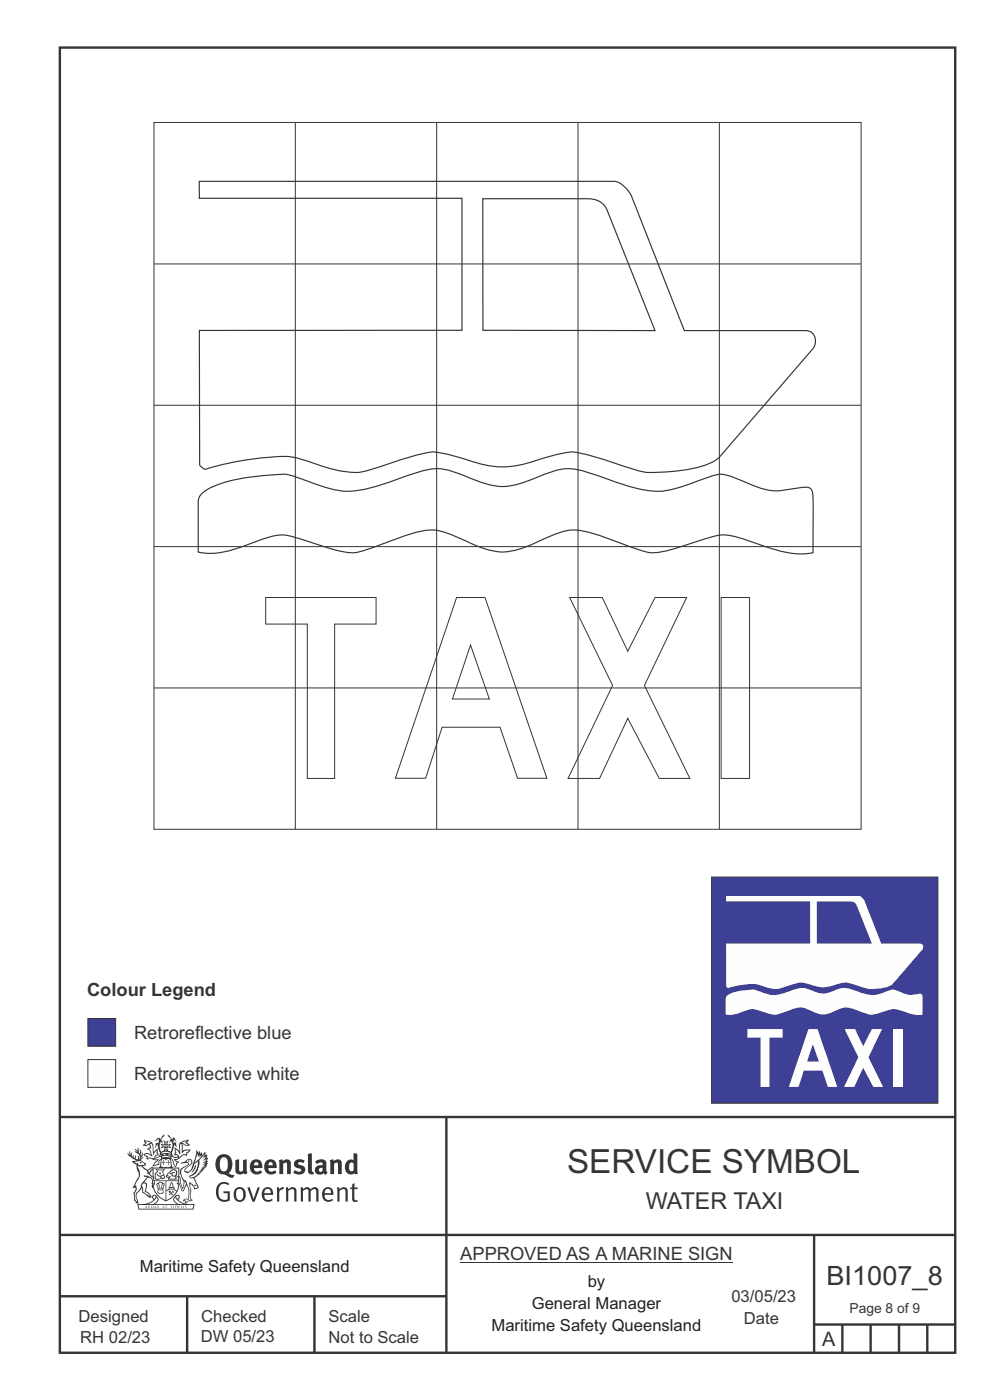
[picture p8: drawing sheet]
<svg xmlns="http://www.w3.org/2000/svg" width="210mm" height="297mm" viewBox="0 0 210 297" stroke-linecap="round" stroke-linejoin="round" font-family="sans-serif">
<path d="M12.7 10.1h189.9v276.9h-189.9z" fill="none" stroke="#373435" stroke-width=".51"/>
<path d="M32.7 26h150v149.9h-150zM62.6 26v149.9M92.6 26v149.9M122.6 26v149.9M152.6 26v149.9M32.7 56h149.9M32.7 86h149.9M32.7 116h149.9M32.7 145.9h149.9" fill="none" stroke="#373435" stroke-width=".21"/>
<path d="M42.3 38.5h88a5.4 5.4 0 0 1 3.6 3.1l11.3 28.5h25.6a2.3 2.3 0 0 1 2 1.4 2.3 2.3 0 0 1-.3 2.4l-19.8 22.9a13.6 13.6 0 0 1-7.8 3l-4.3 .4a15 15 0 0 1-8.1-1.2 63.3 63.3 0 0 0-11.1-3.2 58 58 0 0 0-10 2.6 18.8 18.8 0 0 1-11.8-.7l-4.9-1.4a8.1 8.1 0 0 0-5.5 0l-4.3 1.3a49.9 49.9 0 0 1-9.2 2.6 33.2 33.2 0 0 1-11.2-2.6 16.9 16.9 0 0 0-8.1-.6 63.9 63.9 0 0 0-12.9 2.6l-1.2-.9v-28.6h55.7v-28h-55.7zM102.4 42.2h22.3a4.1 4.1 0 0 1 4.1 2.5l10.1 25.4h-36.5zM42.9 104.6a20.2 20.2 0 0 1 9.6-3.3l5.9-.6a8.7 8.7 0 0 1 5.3 .8 34.8 34.8 0 0 0 9.9 2.7 36.8 36.8 0 0 0 11.7-2.9l2.7-.9a11.8 11.8 0 0 1 10.2 .4l1.2 .5a15.2 15.2 0 0 0 9.7 1.6l1.2-.3a71.1 71.1 0 0 1 9.1-3.1 15.9 15.9 0 0 1 7.2 1.3 52.2 52.2 0 0 0 11.6 3.4 18.8 18.8 0 0 0 8.9-1.8l3.5-1.3a5.8 5.8 0 0 1 5.2 .2 27.6 27.6 0 0 0 8.7 2.8l4.2-.5a5.1 5.1 0 0 1 3.1 0 3.3 3.3 0 0 1 .7 2.7v10.9a18.3 18.3 0 0 1-10.3-1.3l-4.2-1.4a10.7 10.7 0 0 0-8.3-.2 66.9 66.9 0 0 1-10.5 2.9 9.4 9.4 0 0 1-4.5-.9 93.9 93.9 0 0 0-11-3.7 10.3 10.3 0 0 0-6.9 1.1 35.3 35.3 0 0 1-8.9 3.3 14.8 14.8 0 0 1-8.2-1.8l-3.3-1.5a10.9 10.9 0 0 0-9.4-.4l-8.4 3a9.2 9.2 0 0 1-7 .5l-8.1-2.5a9.1 9.1 0 0 0-7.1-.1l-4 1.4a20.6 20.6 0 0 1-8.9 1.8l-1.5-.3v-10.7l.2-.7z" fill="none" stroke="#373435" stroke-width=".25"/>
<path d="M18.6 224.8h5.9v5.9h-5.9z" fill-rule="evenodd" fill="#fefefe" stroke="#373435" stroke-width=".21"/>
<g fill="#3e4095" stroke="#373435" stroke-width=".21">
<path d="M18.6 216.1h5.9v5.9h-5.9z" fill-rule="evenodd"/>
<path d="M150.9 186.1h48v47.9h-48z" fill-rule="evenodd"/>
</g>
<path d="M173.3 191.2v9h11.7l-3.3-8.2a1.28 1.28 0 0 0-1.3-.8zM154 190.1v1.1h17.8v9h-17.8v9.1l.4 .3a14.1 14.1 0 0 1 6.6-.7 6.7 6.7 0 0 0 6 .3l.7-.3a4.8 4.8 0 0 1 4.3 0 7 7 0 0 0 5.8-.2 6.1 6.1 0 0 1 4.4 .5 8.2 8.2 0 0 0 7.2-.5l6.3-7.3a.75 .75 0 0 0-.5-1.2h-8.3l-3.5-9.1a1.78 1.78 0 0 0-1.2-1zM154.3 211.1l-.4 .7v3.4a9.6 9.6 0 0 0 4.8-1 7.8 7.8 0 0 1 4.2 .8 4.5 4.5 0 0 0 4-.5l.8-.3a4.3 4.3 0 0 1 4.4 .3 4.6 4.6 0 0 0 5 0l.6-.3a4 4 0 0 1 3.9 0l1.4 .6a4.2 4.2 0 0 0 4 0l.8-.3a4.3 4.3 0 0 1 4 .1l.8 .3a5.9 5.9 0 0 0 3.1 .4l-.1-4.2-.1-.2-.6-.1a5.2 5.2 0 0 1-4.4-.6 2.46 2.46 0 0 0-2.6 .2 6.4 6.4 0 0 1-6-.1l-.8-.3a4.5 4.5 0 0 0-4.5 .3 4.7 4.7 0 0 1-4.6-.3 4.1 4.1 0 0 0-3.9 0l-.8 .3a6.5 6.5 0 0 1-6 .1 7.9 7.9 0 0 0-5.2 0z" fill-rule="evenodd" fill="#fefefe"/>
<path d="M12.7 237h189.8M94.7 236.9v50.1M12.7 262h190M12.7 275h82M39.7 275v12M66.7 275v12M172.7 262v25M172.7 281h30M178.7 281v6M184.7 281v6M190.7 281v6M196.7 281v6" fill="none" stroke="#373435" stroke-width=".51"/>
<g fill="#373435">
<path d="M47 245.7a2.55 2.55 0 0 0 0 2.7l.3 .1a.81 .81 0 0 0 1-.9v-.6a1.04 1.04 0 0 0-1.1-1.5zM46.3 245.3a1.82 1.82 0 0 1 2.1-.2 1.82 1.82 0 0 1 .9 1.9 2.29 2.29 0 0 1-.8 1.9l.7 .3h.5l-.2 .6a2.87 2.87 0 0 1-2-.7 2.12 2.12 0 0 1-1.7-3.1z" fill-rule="evenodd"/>
<path d="M49.9 246.1l.8-.2v2a.46 .46 0 0 0 .3 .6 .46 .46 0 0 0 .6-.2v-2.2l.7-.2v2.4l.2 .5-.5 .4-.3-.3a1.02 1.02 0 0 1-1.2 .2 1.02 1.02 0 0 1-.6-1.1z" fill-rule="evenodd"/>
<path d="M54 246.7l-.1 .5h.9a.49 .49 0 0 0-.2-.6 .49 .49 0 0 0-.6 .1zM53.4 246.4a1.34 1.34 0 0 1 1.6-.3 1.34 1.34 0 0 1 .6 1.5v.2h-1.7a.77 .77 0 0 0 .5 .8 .77 .77 0 0 0 .9-.3l.3 .4a1.59 1.59 0 0 1-2 .2 1.59 1.59 0 0 1-.5-2z" fill-rule="evenodd"/>
<path d="M57 246.7l-.1 .5h1a.49 .49 0 0 0-.2-.6 .49 .49 0 0 0-.7 .1zM56.4 246.4a1.34 1.34 0 0 1 1.6-.3 1.34 1.34 0 0 1 .7 1.5v.2h-1.8a.77 .77 0 0 0 .5 .8 .77 .77 0 0 0 .9-.3l.4 .4a1.59 1.59 0 0 1-2.1 .2 1.59 1.59 0 0 1-.5-2z" fill-rule="evenodd"/>
<path d="M59.2 246.1l.7-.2 .1 .4a.95 .95 0 0 1 1-.3 .95 .95 0 0 1 .7 .8v2.3h-.8v-2.3a.46 .46 0 0 0-.8 .1v2.2h-.8z" fill-rule="evenodd"/>
<path d="M62.6 246.3a1.75 1.75 0 0 1 2-.1l-.2 .5-.6-.2a.43 .43 0 0 0-.6 .3l.4 .3a1.04 1.04 0 0 1 1.2 1.2 1.04 1.04 0 0 1-1.4 .9l-1.2-.4 .3-.6 1 .4 .4-.4a.88 .88 0 0 0-1-.5l-.4-.2-.1-.4z" fill-rule="evenodd"/>
<path d="M65.3 244.8l.8-.2 .1 3.8 .3 .2 .1 .5a.88 .88 0 0 1-1-.1 .88 .88 0 0 1-.3-1z" fill-rule="evenodd"/>
<path d="M67.8 247.8a.43 .43 0 0 0-.1 .7 .43 .43 0 0 0 .7-.1v-.7zM66.8 246.4a1.7 1.7 0 0 1 2.4 .1v1.8l.3 .4-.4 .5-.5-.3a1.03 1.03 0 0 1-1.7-.2 1.03 1.03 0 0 1 .8-1.5h.7v-.4a.8 .8 0 0 0-1.2 .1z" fill-rule="evenodd"/>
<path d="M70 246.1l.7-.2 .1 .4a.95 .95 0 0 1 1-.3 .95 .95 0 0 1 .7 .8v2.3h-.8v-2.3a.46 .46 0 0 0-.8 .1v2.2h-.8z" fill-rule="evenodd"/>
<path d="M74.3 246.7a1.48 1.48 0 0 0 0 1.7h.5l.2-.1v-1.5l-.3-.2zM75 244.6l.8 .2 .1 4.3h-.7l-.1-.2a1.26 1.26 0 0 1-1.4 0 1.26 1.26 0 0 1-.5-1.3 1.29 1.29 0 0 1 .4-1.3 1.29 1.29 0 0 1 1.4-.2z" fill-rule="evenodd"/>
<path d="M46.4 251.1a1.72 1.72 0 0 1 2.3 0l-.3 .3a1.24 1.24 0 0 0-1.4-.1 1.24 1.24 0 0 0-.6 1.3 1.49 1.49 0 0 0 1.2 2l.7-.2v-1.3h-.8l-.1-.4h1.3v2a1.93 1.93 0 0 1-2.2-.1 1.93 1.93 0 0 1-.7-2.2l.2-.7z" fill-rule="evenodd"/>
<path d="M50.4 252.4a1.65 1.65 0 0 0 .2 2.2 .99 .99 0 0 0 1-1.5 .78 .78 0 0 0-.4-.8 .78 .78 0 0 0-.8 .1zM50 252.1a1.33 1.33 0 0 1 1.6-.1 1.33 1.33 0 0 1 .5 1.5 1.31 1.31 0 0 1-1.3 1.5 1.31 1.31 0 0 1-1.2-1.6v-.5z" fill-rule="evenodd"/>
<path d="M52.5 251.9l.4-.1 .9 2.6 .8-2.5h.5l-1.1 3h-.5z" fill-rule="evenodd"/>
<path d="M56.3 252.4l-.2 .7h1.3a.7 .7 0 0 0-.3-.8 .7 .7 0 0 0-.8 .1zM55.9 252.2a1.22 1.22 0 0 1 1.5-.2 1.22 1.22 0 0 1 .5 1.5h-1.8a.93 .93 0 0 0 .5 1 .93 .93 0 0 0 1.1-.2l.2 .3a1.43 1.43 0 0 1-1.8 .1 1.43 1.43 0 0 1-.6-1.7z" fill-rule="evenodd"/>
<path d="M58.7 252l.4-.2 .1 .5 .4-.3 .6-.2-.2 .6a.66 .66 0 0 0-.8 .6v1.9h-.4z" fill-rule="evenodd"/>
<path d="M60.6 252l.4-.2 .1 .5a.94 .94 0 0 1 1-.4 .94 .94 0 0 1 .8 .7v2.3h-.5l-.1-2.5a.81 .81 0 0 0-1.2 .3v2.2h-.4z" fill-rule="evenodd"/>
<path d="M63.7 251.9l.5-.1 .1 .5 .4-.3a.78 .78 0 0 1 1.1 .3 .9 .9 0 0 1 1-.5 .9 .9 0 0 1 .8 .8v2.3h-.5l-.1-2.5a.67 .67 0 0 0-1.1 .3v2.2h-.5v-2.4l-.4-.2-.7 .4v2.2h-.5z" fill-rule="evenodd"/>
<path d="M69 252.4l-.1 .7h1.3a.7 .7 0 0 0-.3-.8 .7 .7 0 0 0-.9 .1zM68.7 252.2a1.22 1.22 0 0 1 1.5-.2 1.22 1.22 0 0 1 .5 1.5h-1.8a.93 .93 0 0 0 .4 1 .93 .93 0 0 0 1.2-.2l.1 .3a1.44 1.44 0 0 1-1.7 .1 1.44 1.44 0 0 1-.6-1.7z" fill-rule="evenodd"/>
<path d="M71.4 252l.5-.2 .1 .5a.94 .94 0 0 1 1-.4 .94 .94 0 0 1 .8 .7v2.3h-.5l-.1-2.5a.81 .81 0 0 0-1.2 .3v2.2h-.4z" fill-rule="evenodd"/>
<path d="M74.7 251.2l.5-.2v.9h.7l-.1 .4h-.6v2.2l.1 .1h.5l.1 .3a.75 .75 0 0 1-1.2-.6v-2h-.4v-.4h.4z" fill-rule="evenodd"/>
<path d="M30.8 242.1l1.1 .3-.9 .5h-.4l.6-.5zM31.8 242.7l.2-.1a2.44 2.44 0 0 1 .4 2l.1 .4 .7-1-.1 .6 .3 .3a.57 .57 0 0 0-.6 .8l-1-.2-.5 .2 .2-.5-.8-.2 .7-.2 .9 .5 .1-.1-.6-1.3-.2-.1 .5-.1zM30.7 241.7l-.1 .4 .2 .4-.6 .4a1.04 1.04 0 0 0 1.4-.1l.2 .7h-.3l-.2 .4a.94 .94 0 0 1 .8 1.1l-.2-.1a1.16 1.16 0 0 0-1.5-.1l.3 .4 .4 .2 .1 .5 .2 .1 .1-.1a.94 .94 0 0 1 1.1 .2h.8l-1.2 1.2a1.13 1.13 0 0 0 1.2-.2l.4-.1-.1-.4 .5-.7a.83 .83 0 0 0-.6 1.1l-.3-.1-.7 .3 1.1-1.4-.5 .2-.5-.1 1.3-.5-.1-.2-.9 .4v-.3l.2-.2 .3 .1 .1-.3-.2-.4v-.6l-.1-.3-.7 .9v-.7a1.42 1.42 0 0 0-1.6-1.8z" fill-rule="evenodd"/>
<path d="M38.5 242.5l.5-.3 .7-.1-.6 .3 .8 .5h-.3zM38.3 242.7h.2l.1 2a1.69 1.69 0 0 1 1.6-.7l-.8 .5 .1 .5a1.1 1.1 0 0 0-1.5 .6l-.1-.5-.2-.2h-.5l.3-.4-.3-.7a1.42 1.42 0 0 1 .8 1.1l.2-.1zM37.1 243.4l.1 1-.2 .3 .1 .5 .5-.1 .1 .2a.96 .96 0 0 1-1.1-.1l-.1 .1a1.06 1.06 0 0 0 1.3 .2v.1a.72 .72 0 0 1-1 .2l.3 .5 .6 .3-.4 .1-.1 .7-.2-.4-.4-1.1-.4-.4 .4 .9a1.54 1.54 0 0 0 .7 1.2l.2-.3a.58 .58 0 0 1 .4-.7l.2-.2h-.3l-.5-.3 .9-.5a.93 .93 0 0 1 1.2-.5v.2l.2-.1 .1-.5a.99 .99 0 0 0 .7-.9l-1.3 .1-.3 .3-.1-1.5 .9 .4 .9-.3h-.4l-.5-.4 .4-.7-.6 .2a1.46 1.46 0 0 0-1.4 2.1v.4l-.2-.4z" fill-rule="evenodd"/>
<path d="M35.6 246.1l.2 .1-.1 .4h.4l-.4 .1v.5l-.1-.6h-.3l.3-.1z" fill-rule="evenodd"/>
<path d="M34.6 246.1l.2 .1v.3l.3 .1h-.3l-.1 .6v-.5l-.4-.1h.4z" fill-rule="evenodd"/>
<path d="M34.3 246a.57 .57 0 0 1 .9 .2 .57 .57 0 0 1 .9-.2l.2 1.4-.2 .1a.57 .57 0 0 1-.9-.1 .69 .69 0 0 1-1.1 0zM34.2 245.3l-.3 2.1-.2 .4h3l-.2-.4-.3-2.1h-.2v.3l-.8-.1-.8 .1v-.3z" fill-rule="evenodd"/>
<path d="M34.2 249.6a.3 .3 0 0 0 .6 0 .3 .3 0 0 0-.6 0zM33.3 248.2l.3 .3-.3 .3a.79 .79 0 0 0 0 1.3l.8-.2-.1-.3a.55 .55 0 0 1-.7-.6h.1l.2 .3 .3 .1 .8-.2-.4-.7 .4-.3-.7 .1zM33 247.9l1.1 .2 .9-.2-.4 .7 .4 1.1a.56 .56 0 0 1-.8 .3l-.2 .1a.73 .73 0 0 1-.9 .1 .73 .73 0 0 1-.3-.9v-.4l.6-.4z" fill-rule="evenodd"/>
<path d="M35.6 249.1l.7-.5a.58 .58 0 0 1 1-.1 .58 .58 0 0 1-.4 .9l-.3-.3a.43 .43 0 0 1 .6-.3v-.1a.57 .57 0 0 0-.8 .2l-.2-.1-.3 .2 .4 .1a.55 .55 0 0 0 .9 .4v.6h-1.3l.3-.4-.1-.2-.6 .1 .2-.2-.2-.1zM35.4 249l-.1 .2a.39 .39 0 0 0 .2 .7l.3-.1-.2 .5h1.9l-.1-.8a.86 .86 0 0 0-.1-1.4 .86 .86 0 0 0-1.3 .4z" fill-rule="evenodd"/>
<path d="M36 252h.8v.2h-.8zM36.4 251l.2 .8h-.4zM36.4 250.7l-.3 .5-.1 .6h-.2v.4l-.7 .4 .2 .2a1.48 1.48 0 0 1 2.1 .1l.2-.1-.6-.5v-.5h-.2l-.1-.6z" fill-rule="evenodd"/>
<path d="M35.8 252.6l.4 .1 .1 .3 .3-.2-.2-.2a.38 .38 0 0 1 .5 .5l-.2-.2-.3 .3 .3 .2-.3 .2-.1-.3-.4 .3-.1-.2 .4-.3-.1-.1-.2 .1z" fill-rule="evenodd"/>
<path d="M34.5 251.2h.2v.2l-.2 .6h-.2zM33.6 252.5h.9v.2a.55 .55 0 0 1-.8 .4v-.2h-.2zM33.4 251.2h.2l.2 .8h-.2zM33.6 252.2h.8l.1 .1-.8 .1zM33.8 250.9h.5l-.2 1.1h-.1zM33.3 251l-.1 .3 .3 1.2a.48 .48 0 0 0-.1 .5 .48 .48 0 0 0 .5 .3l.5-.1a.49 .49 0 0 0 .2-.7l.3-1.2-.1-.3a1.42 1.42 0 0 0-1.5 0z" fill-rule="evenodd"/>
<path d="M33.7 248.8h.4l.1 .3h-.3z" fill-rule="evenodd"/>
<path d="M41.3 247.3l.3-.2-.2 .9-.6 .7h-.2l.5-.7z" fill-rule="evenodd"/>
<path d="M39.7 246.2l.3-.2 .5 .2a.88 .88 0 0 1-.6 1.1 1.22 1.22 0 0 0-.8 1.3l.5 .2a.72 .72 0 0 0 .9-.4l.5-.8 .2-.6 .8-.6v.3a2.85 2.85 0 0 1-2 2.8l.1 .1a2.13 2.13 0 0 0 1.9-1.5v-.2a2.01 2.01 0 0 0 .3-1.8l1.1-1.3-.4 1 .7-.5-.7 1 .8-.4-.8 .8 .7-.1-.9 .5 .8-.1-.8 .4h.7l-.8 .3 .3 .2h-.4l.2 .4-.4-.1 .2 .3h-.4l.1 .3h-.1a2.16 2.16 0 0 1-2 1l.1 .2h.4a.76 .76 0 0 1 .7 .7l.5 1.2-.6 .2a1.45 1.45 0 0 0-1.1-1.3l.2 1.8-.1 1.9 .4 .2a1.07 1.07 0 0 0-1.2 .4v-.3l-.5-.2a.87 .87 0 0 1 1.1-.1v-.7a4.4 4.4 0 0 0-.6-3.1l-.1-.3h-.2a2.16 2.16 0 0 1-.7-2.2l.3-.3 1.2-.8a.55 .55 0 0 0-.4-.7zM37.8 249.6a.76 .76 0 0 1 .3 1.1l.6 1.6 .4-1.7 .2 .1a.61 .61 0 0 1-.1 .9l-.3 .9h-.2l-.7-1.6-.3 .1a1.18 1.18 0 0 0 .1-1.4zM41.8 244.7l.2 .8 .3-.6v.6l.4-.5a1.9 1.9 0 0 1-1.2 1.4l-.3 .3zM38.2 246.8l1.4-.1 .2 .1v.3l-.5 .3a1.26 1.26 0 0 0-.9 1.9l.2 .7a1.84 1.84 0 0 1 .1 2l-.4-1.3a.96 .96 0 0 0-.4-1.3l-.4 .3a.78 .78 0 0 1 0 1.2l.1 .3h.4l.4 1.1a.38 .38 0 0 0 .2 .4 .38 .38 0 0 0 .4-.1l.6-1.2a2.94 2.94 0 0 1 .4 2.5l-.1 .5-.8-.1-.3 .4v.2l.4-.1 .1 .4 .2 .1a1.02 1.02 0 0 1 1.3-.5v-.4l-.3-.1 .1-1.7-.3-1.4 .1 .1a1.14 1.14 0 0 1 .8 .9 .63 .63 0 0 0 .8-.2 .63 .63 0 0 0-.2-.8l-.6-1.3 .9-.6 .2-.3 .3-.1-.1-.2h.4l-.1-.3h.3l-.1-.3 .5-.1-.2-.2 .6-.4v-.2l-.2 .1 .4-.6-.3 .1 .3-.6-.4 .1 .4-.5v-.3l-.3 .2 .2-.6-.1-.3-.4 .3v-.8l-.6 .8-.2-.7-.2 .5-.3-.8-.1 .6-.5-.8-.1 1.4-.6 1.9a1.81 1.81 0 0 1-1 1.4l-.6-.2a1.75 1.75 0 0 1 1.1-1.2 .75 .75 0 0 0 .1-1.3 .75 .75 0 0 0-1.2 .5z" fill-rule="evenodd"/>
<path d="M41.2 251.4l.3-.1 .2 .3h-.4z" fill-rule="evenodd"/>
<path d="M29.4 255.6h11.6l-.1 .8h-11.4zM31.3 255.4l.5-.1a2.48 2.48 0 0 0 1.4-1.3l.3 .6-.5 .5-.5 .3zM32.5 253.8l.3-.2 .2 .2-.3 .6zM37.2 254a2.65 2.65 0 0 0 1.8 1.4h-1.1l-.5-.3-.5-.5zM37.4 253.8l.2-.2 .3 .2-.3 .6zM29.2 255.4l.1 1.2h11.8l.2-1.1-.2-.1a4.1 4.1 0 0 1-3.3-.9l.3-.4-.1-.5a1.06 1.06 0 0 0-1.3 .9l.2 .4 .6 .5h-4.7l.3-.1a.84 .84 0 0 0 .6-.7 .84 .84 0 0 0-.5-.9l-.3-.2-.5 .1-.1 .5 .3 .4a4.2 4.2 0 0 1-3.4 .9z" fill-rule="evenodd"/>
<path d="M31 255.9l.1 .2h-.2zM31 255.8l-.3 .5 .4-.1 .2 .1z" fill-rule="evenodd"/>
<path d="M31.3 255.8h.3v.4a.25 .25 0 0 0 .2-.1 .25 .25 0 0 0-.1-.3h.1a.29 .29 0 0 1 0 .4 .29 .29 0 0 1-.4 0 .29 .29 0 0 1 0-.4z" fill-rule="evenodd"/>
<path d="M32.2 255.8a.22 .22 0 0 1 .3 .2 .22 .22 0 0 1-.3 .2zM32 255.8l.1 .5a.33 .33 0 0 0 .4-.1 .33 .33 0 0 0 0-.4 .33 .33 0 0 0-.5 0z" fill-rule="evenodd"/>
<path d="M32.9 255.9l.1 .2h-.2zM32.9 255.8l-.2 .5 .3-.1 .2 .1z" fill-rule="evenodd"/>
<path d="M33.3 255.8h.2l.1 .2 .2-.2-.2 .2 .2 .3-.3-.2-.1 .2h-.1l.2-.3z" fill-rule="evenodd"/>
<path d="M34.7 255.9l.1 .2h-.2zM34.7 255.8l-.3 .5 .4-.1 .2 .1z" fill-rule="evenodd"/>
<path d="M35 255.8h.5h-.2v.5h-.2l.1-.5z" fill-rule="evenodd"/>
<path d="M36.2 255.8h.3h-.1v.2h.1h-.1v.3h-.2z" fill-rule="evenodd"/>
<path d="M36.7 255.8h.2v.5h-.2z" fill-rule="evenodd"/>
<path d="M37.3 255.8a.22 .22 0 0 1 .3 .2 .22 .22 0 0 1-.3 .2zM37.1 255.8v.5a.33 .33 0 0 0 .5-.1 .33 .33 0 0 0 0-.4 .33 .33 0 0 0-.5 0z" fill-rule="evenodd"/>
<path d="M37.8 255.8h.4h-.2v.2h.1h-.1v.2l.2 .1h-.4z" fill-rule="evenodd"/>
<path d="M38.4 255.8h.2l-.1 .4 .2 .1h-.3z" fill-rule="evenodd"/>
<path d="M38.9 255.8h.2v.5h-.2z" fill-rule="evenodd"/>
<path d="M39.3 255.8h.2l-.1 .1 .2 .2-.2 .2h-.1v-.2l.2 .1z" fill-rule="evenodd"/>
<path d="M34.2 244.6a1.51 1.51 0 0 1 2 .2 2.67 2.67 0 0 0-2.1 0zM35.7 244.8l.4 .2 .1 .2-.4-.1zM34.6 244.9l.5-.1 .1 .2h-.4zM34 245.1l.3 .1-.3 .1zM34.9 244.1l.3-.2 .3 .2zM34.9 242.9h.2v.4h-.2zM35 242.3l.2 .2 .2-.2-.1 .4h-.2zM35.1 243.5h.2l.1 .4-.2-.2-.2 .2zM35.3 242.9h.2v.4h-.2zM34.4 242.9l.3 .1 .1 .2-.4 .1 .2-.2zM35.7 243l.3-.1-.2 .2 .2 .2-.4-.1zM32.7 242.1l1-.5-.1 1-.2-.1-.3 .1-.3 1.1 .5-1 .3 .9a1.84 1.84 0 0 1 .2 1.7l.4 .1a2.48 2.48 0 0 1 2.2 .1l.2-.3-.2-.7 .7-1.7 .4 .6-.2-1-.2-.1-.2 .3v-.9l.6 .4-.6-.7h-.3l-.1 .4-.5-.8-.5-.3 .2 .4 .6 .6-.5 .7 .4-.3a2.06 2.06 0 0 1 0 2.2l-.5-.2-.2-.6 .1-.1 .8 .2-.4-.5 .4-.5-.7 .2-.2-.2 .2-.7-.5 .4-.5-.4 .2 .7-.2 .2-.7-.2 .4 .5-.4 .5 .8-.2 .1 .1-.2 .6-.5 .2a2.02 2.02 0 0 1 0-2.2l.3 .5-.1-.6-.3-.1 .8-1.2-.4 .3-.5 .7-.2-.3a.8 .8 0 0 0-.8 .5z" fill-rule="evenodd"/>
<path d="M29.2 247.3l.3 .2a.61 .61 0 0 1 .8 .3l.3 .2a.8 .8 0 0 1 .6 1l.4 .1 .5 .6a1 1 0 0 1 .5 1l-.1 .7v-.5h-.1a.96 .96 0 0 0-.8-1.3l-.2-.2h-.7l-.1-.1-.1 .1 .1 .3h.6l-1.2 1.4-.2 .9-.4 .6a1.33 1.33 0 0 0-.5 1.8l.2 .5a1.26 1.26 0 0 1-.5-1.4l-.1-.4a1.56 1.56 0 0 0 .4-1.7l-.3 .2 .2-.5a3.2 3.2 0 0 0 .7-3zM30.4 251.1h.4a2.06 2.06 0 0 1-.1 1.6l.7 .5 .4 .5-.6-.2-.8-.6-.1-.9a.51 .51 0 0 1 .1-.9zM28.6 246.5a1.52 1.52 0 0 1 2.1 .6l-1.1 .1-.2-.1-.1-.4-.5 .1zM27.5 244.2v.8l-.3-.4-.1 .1a3.1 3.1 0 0 0 1.9 1.5l-1 .1 .5 .6 .5 .1 .1 1.1a1.84 1.84 0 0 1-.3 2.5l-.4 .9-.3 .4 .2 .1 .4-.1 .1 .4-.2 .5-.3 .2 .1 1.8 .2-.1 .3 .6h.1l.4-.1-.1-.5a1.3 1.3 0 0 1-.1-1.6l.9-1.1 .1 1.1 .6 .2 .5 .6 .1-.2 .2 .4 .5-.1a1.85 1.85 0 0 0-1.2-1.3l.1-.3a1.39 1.39 0 0 0 0-1.5h-.5l.5-.6a.66 .66 0 0 1 .9-.4 .66 .66 0 0 1 .3 .9l-.1 .4h.2v.1l-.1 .3 .2 .5 .1-.3a2.24 2.24 0 0 0 .1-2.2 .73 .73 0 0 1-.7-.7 .73 .73 0 0 1 .6-.7v-.2a.94 .94 0 0 0-.9 .8 .48 .48 0 0 1-.1-.5 .48 .48 0 0 1 .5-.3l.5-.3a.51 .51 0 0 0-.8 .2l-.5 .3-1-.8 .6-.1 .2-.5-1.2-.7 .5-.4v-.4l-.5 .5 .1-.2a.69 .69 0 0 0 .2-1.1v.5l-.2 .2v-1.1l-.3-.2 .1 .6-.1 .2-.4-1.2v.6l-.6-.3 .5 .6-.6-.2 .3 .3a1 1 0 0 1 .7 1.5l-.2-.8v.8l-.5-.2v-.7l-.2 .6-.2-.1-.1-.6-.2 .4-.2-.2 .1-.7-.2 .5z" fill-rule="evenodd"/>
<path d="M29.6 246.7l.2-.2 .3 .3z" fill-rule="evenodd"/>
<path d="M32.4 247.7h5.6v2l-.2-.1v-1.7h-5.2v2.5h5.2v-.8l.1 .2-.1 1.1v-.3h-2.5v4a4.1 4.1 0 0 0 2.6-3.6l.1-.1a4 4 0 0 1-2.8 3.9 4.2 4.2 0 0 1-2.8-4.7l.1 1.3 .1-.1a3.8 3.8 0 0 0 2.5 3.3v-4h-2.5l-.2-.9z" fill-rule="evenodd"/>
<circle cx="40" cy="246.3" r=".17"/>
</g>
<path d="M97.6 267.8h57.8" fill="none" stroke="#373435" stroke-width=".21"/>
<g font-size="38.4" fill="#373435">
<text x="56.4" y="165.1">TAX</text>
<text x="153" y="165.1">I</text>
</g>
<text font-size="12.3" fill="#fefefe" x="158.5" y="230.6">TAXI</text>
<text font-size="7.1" fill="#373435" x="120.3" y="248.8">SERVICE SYMBOL</text>
<text font-size="5.6" fill="#373435" x="175.3" y="272.7">BI1007_8</text>
<text font-size="4.9" fill="#373435" x="137" y="256.5">WATER TAXI</text>
<text font-size="4.2" fill="#373435" x="174.4" y="285.6">A</text>
<g font-size="3.9" fill="#373435">
<text x="18.5" y="211.3">Colour Legend</text>
<text x="28.4" y="220.4">Retroreflective blue</text>
<text x="28.4" y="229.1">Retroreflective white</text>
<text x="97.6" y="267.4">APPROVED AS A MARINE SIGN</text>
</g>
<g font-size="3.5" fill="#231f20">
<text x="29.7" y="269.8">Maritime Safety Queensland</text>
<text x="124.7" y="273">by</text>
<text x="112.8" y="277.7">General Manager</text>
<text x="104.3" y="282.4">Maritime Safety Queensland</text>
</g>
<g font-size="3.5" fill="#373435">
<text x="16.7" y="280.4">Designed</text>
<text x="42.7" y="280.4">Checked</text>
<text x="69.7" y="280.4">Scale</text>
<text x="155.1" y="276.1">03/05/23</text>
<text x="157.8" y="280.9">Date</text>
<text x="17" y="284.8">RH 02/23</text>
<text x="42.6" y="284.8">DW 05/23</text>
<text x="69.7" y="285">Not to Scale</text>
</g>
<text font-size="2.9" fill="#373435" x="180.2" y="278.4">Page 8 of 9</text>
</svg>
